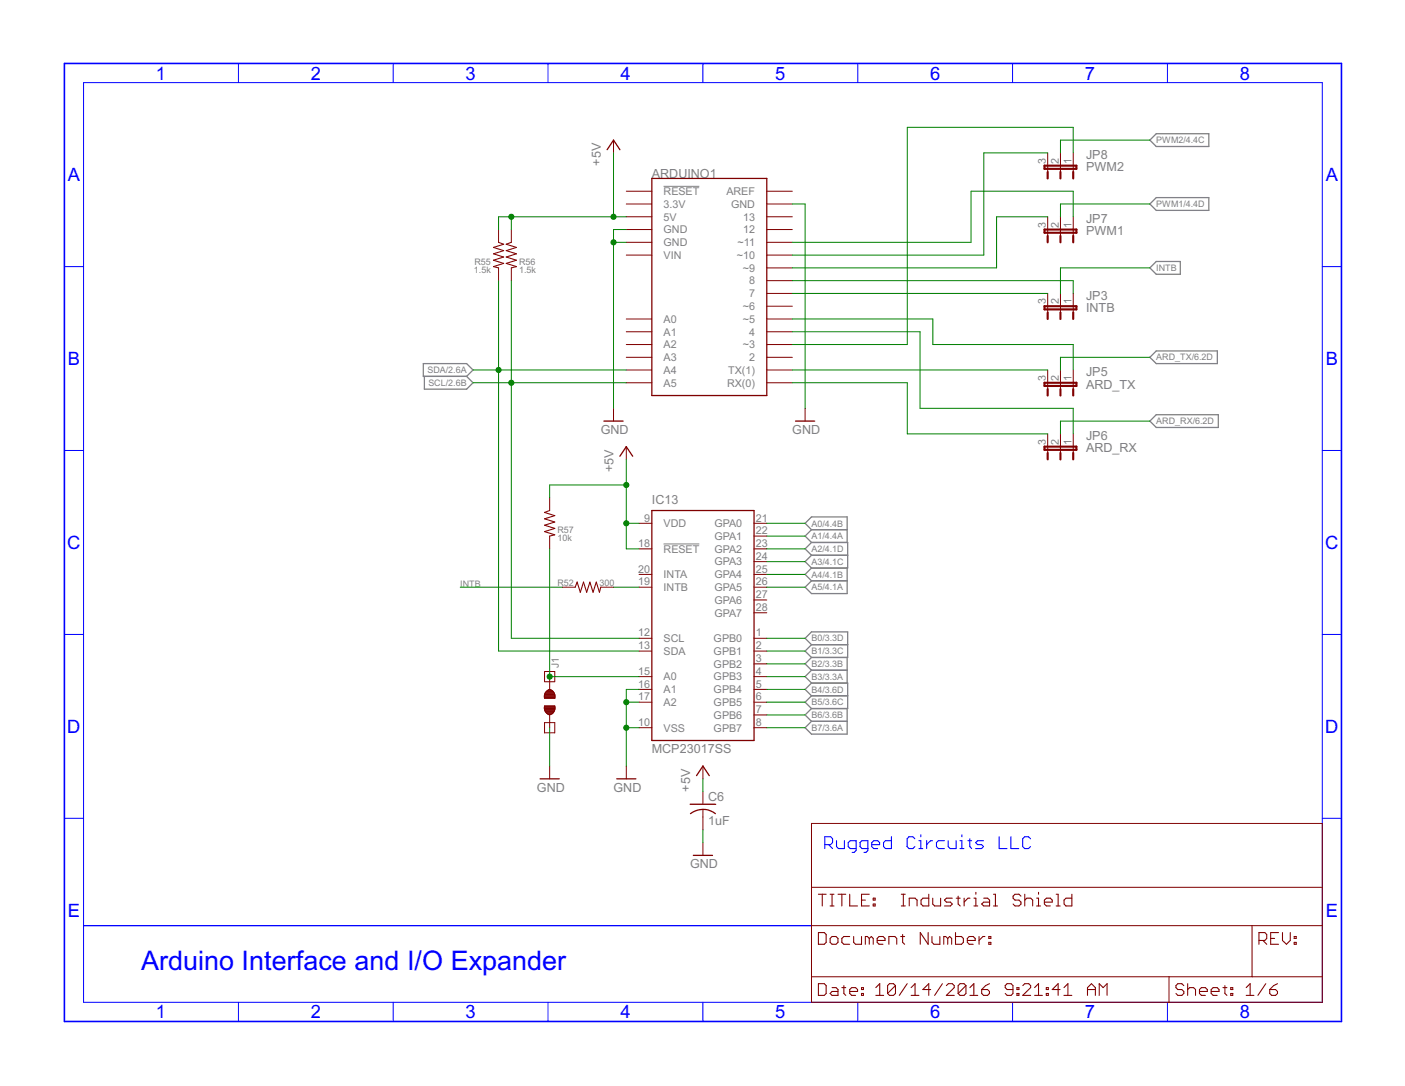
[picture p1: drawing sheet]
<svg xmlns="http://www.w3.org/2000/svg" width="279mm" height="216mm" viewBox="0 0 279 216" stroke-linecap="round" stroke-linejoin="round" font-family="sans-serif">
<path d="M12.8 12.6h254v190.5h-254z" fill="none" stroke="#00f" stroke-width=".32"/>
<g fill="none" stroke="#00f" stroke-width=".2">
<path d="M16.6 16.4h246.4v182.9h-246.4zM47.4 12.6v3.8M78.2 12.6v3.8M109 12.6v3.8M139.8 12.6v3.8M170.6 12.6v3.8M201.4 12.6v3.8M232.2 12.6v3.8M12.8 53h3.8M263 53h3.8M12.8 89.6h3.8M263 89.6h3.8"/>
<path d="M12.8 126.1h3.8M263 126.1h3.8M12.8 162.7h3.8M263 162.7h3.8M47.4 199.3v3.8M78.2 199.3v3.8M109 199.3v3.8M139.8 199.3v3.8M170.6 199.3v3.8M201.4 199.3v3.8M232.2 199.3v3.8"/>
</g>
<g fill="none" stroke="#00f" stroke-width=".21">
<path d="M164 167.9h1.2l.4-.4v-.7l-.4-.5h-1.2v2.4M164.8 167.9l.8 .8M166.3 167.1v1.2l.4 .4h1.2v-1.6M170.2 168.7h-1.1l-.4-.4v-.8l.4-.4h1.1v2l-.3 .4h-.4M172.6 168.7h-1.2l-.4-.4v-.8l.4-.4h1.2v2l-.4 .4h-.4M173.4 167.9h1.5v-.4l-.4-.4h-.7l-.4 .4v.8l.4 .4h.7M177.3 166.3v2.4h-1.2l-.4-.4v-.8l.4-.4h1.2M181.9 166.8l-.4-.5h-.7l-.4 .5v1.5l.4 .4h.7l.4-.4M182.7 168.7h.8M182.7 167.1h.4v1.6M183.1 166v.3M184.3 167.1v1.6"/>
<path d="M185.4 167.1h-.3l-.8 .8M187.8 167.1h-1.2l-.4 .4v.8l.4 .4h1.2M188.6 167.1v1.2l.4 .4h1.1v-1.6M190.9 168.7h.8M190.9 167.1h.4v1.6M191.3 166v.3M192.5 167.1h.7M192.8 166.8v1.5l.4 .4M195.6 167.1h-1.2l-.4 .4 .4 .4h.8l.4 .4-.4 .4h-1.2M198.7 166.3v2.4h1.6M201 166.3v2.4h1.6M204.9 166.8l-.4-.5h-.7l-.4 .5v1.5l.4 .4h.7l.4-.4"/>
</g>
<path d="M16.6 184h144.8" fill="none" stroke="#00f" stroke-width=".25"/>
<path d="M132 37h7.1M132 108.1h7.1" fill="none" stroke="#808080" stroke-width=".2"/>
<g fill="none" stroke="#808080" stroke-width=".25">
<path d="M228.7 27.9l1.2-1.3h10.5v2.5h-10.5zM228.7 53.3l1.2-1.3h4.8v2.5h-4.8zM228.7 40.6l1.2-1.3h10.5v2.5h-10.5zM84.2 72.3h8.6l1.3 1.3-1.3 1.2h-8.6zM84.4 74.8v2.6h8.4l1.3-1.3-1.3-1.3M228.7 71l1.2-1.2h12.2v2.5h-12.2zM228.7 83.7l1.2-1.3h12.4v2.6h-12.4zM161.4 105.3l-1.3-1.3 1.3-1.2h7.1v5M161.4 105.3h7.1M161.4 105.3l-1.3 1.3 1.3 1.2M161.4 107.8h7.2v5.1h-7.2M161.4 107.8l-1.3 1.3 1.3 1.3"/>
<path d="M161.4 110.4h7.2M161.4 110.4l-1.3 1.3 1.3 1.2M161.4 112.9l-1.3 1.3 1.3 1.3M161.4 115.5h7.1M168.5 112.9v5.1h-7.1l-1.3-1.3 1.3-1.2M161.4 138.3l-1.3 1.3 1.3 1.3M161.4 128.2l-1.3-1.3 1.3-1.3h7.2v5.1h-7.2M161.4 135.8h7.2v5.1h-7.2M161.4 128.2h7.2M161.4 128.2l-1.3 1.2 1.3 1.3M161.4 130.7l-1.3 1.3 1.3 1.2M161.4 133.2h7.1"/>
<path d="M161.4 133.2l-1.3 1.3 1.3 1.3M161.4 135.8l-1.3 1.3 1.3 1.2M161.4 138.3h7.2M168.5 130.7v5.1M161.4 140.9l-1.3 1.2 1.3 1.3M161.4 143.4h7.1M168.5 140.9v5h-7.1l-1.3-1.2 1.3-1.3"/>
</g>
<path d="M120.7 29.8l1.3-1.9 1.3 1.9M129.6 35.5h22.9v43.1h-22.9zM120.1 83.7h3.8M123.3 90.7l1.2-1.9 1.3 1.9M158.2 83.7h3.8M129.6 101.5h20.3v45.7h-20.3zM107.4 154.8h3.8M122.6 154.8h3.8M137.2 159.9h5.1M138.5 154.2l1.3-1.9 1.3 1.9M137.3 161.8a4 4 0 0 1 5 0M137.9 170.1h3.8" fill="none" stroke="#800000" stroke-width=".25"/>
<g fill="none" stroke="#800000" stroke-width=".2">
<path d="M122 27.9v2.5M124.5 38h5.1M152.5 38h5.1M208.3 30.4v3.8M210.9 30.4v3.8M213.4 30.4v3.8M99.1 45.6v2.6M99.1 53.3v2.5M101.7 45.6v2.6M101.7 53.3v2.5M124.5 40.6h5.1M124.5 43.1h5.1"/>
<path d="M124.5 45.6h5.1M124.5 48.2h5.1M124.5 50.7h5.1M152.5 40.6h5.1M152.5 43.1h5.1M152.5 45.6h5.1M152.5 48.2h5.1M152.5 50.7h5.1M152.5 53.3h5.1M152.5 55.8h5.1M152.5 58.3h5.1M208.3 43.1v3.8"/>
<path d="M208.3 58.3v3.8M210.9 43.1v3.8M210.9 58.3v3.8M213.4 43.1v3.8M213.4 58.3v3.8M124.5 63.4h5.1M124.5 66h5.1M124.5 68.5h5.1M124.5 71h5.1M124.5 73.6h5.1M124.5 76.1h5.1M152.5 63.4h5.1"/>
<path d="M152.5 66h5.1M152.5 68.5h5.1M152.5 71h5.1M152.5 73.6h5.1M152.5 76.1h5.1M152.5 60.9h5.1M208.3 73.6v3.8M210.9 73.6v3.8M213.4 73.6v3.8M109.3 99v2.5M122 81.2v2.5M124.5 88.8v2.5"/>
<path d="M160.1 81.2v2.5M208.3 86.3v3.8M210.9 86.3v3.8M213.4 86.3v3.8M109.3 106.6v2.5M111.8 116.7h2.6M119.5 116.7h2.5M127.1 109.1h2.5M127.1 114.2h2.5M127.1 116.7h2.5M127.1 104h2.5M149.9 109.1h2.6"/>
<path d="M149.9 114.2h2.6M149.9 116.7h2.6M149.9 104h2.6M149.9 106.6h2.6M149.9 111.7h2.6M149.9 119.3h2.6M108.2 138.6l.1 .2h2l.1-.2M108.2 138.3v.3M108.2 138.5h2.2M108.2 138.4h2.2M108.2 138.3h2.2M108.3 138.7h2.1"/>
<path d="M108.3 138.2h2M108.3 133.5h2v2h-2zM108.3 138.1l-.1 .2M108.3 138.8h2M108.3 138.1h2M108.3 137.9h2M108.4 137.8h1.8M108.5 137.7h1.7M108.5 137.6h1.6M108.6 137.5h1.4M108.8 137.3h1.1M108.9 137.2h.8"/>
<path d="M109.2 137.1h.2M109.3 134.5v2.6M109.3 137.1l.7 .3 .3 .7M109.3 137.1l-.6 .3-.4 .7M110.3 138.1l.1 .2M110.4 138.3v.3M127.1 126.9h2.5M127.1 129.4h2.5M127.1 134.5h2.5M127.1 137.1h2.5M127.1 139.6h2.5M149.9 126.9h2.6"/>
<path d="M149.9 129.4h2.6M149.9 134.5h2.6M149.9 137.1h2.6M149.9 139.6h2.6M149.9 132h2.6M149.9 121.8h2.6M108.2 140.6v.2M108.2 140.8l.1 .3M108.2 140.6l.1-.2h2l.1 .2M108.2 140.8h2.2M108.2 140.7h2.2M108.2 140.6h2.2"/>
<path d="M108.3 140.9h2M108.3 140.5h2M108.3 143.7h2v2h-2zM108.3 141.1l.2 .5M108.3 141.1h2M108.3 141.2h2M108.4 141.3h1.9M108.4 141.4h1.8M108.5 141.6l.4 .3M108.5 141.6h1.6M108.6 141.7h1.4M108.7 141.8h1.2"/>
<path d="M108.9 141.9l.2 .1M108.9 141.9h.8M109.1 142l.2 .1M109.1 142h.4M109.3 142.1v2.6M109.3 152.3v2.5M109.5 142l-.2 .1M109.8 141.9l-.3 .1M110.1 141.6l-.3 .3M110.3 141.1l-.2 .5M110.4 140.6v.2M110.4 140.8l-.1 .3"/>
<path d="M124.5 152.3v2.5M127.1 144.7h2.5M139.8 152.3v2.5M139.8 157.4v2.5M149.9 142.1h2.6M149.9 144.7h2.6M139.8 160.9v4.1M139.8 167.5v2.6M161.4 163.7h101.6v35.6h-101.6zM161.4 176.4h101.6M161.4 184h101.6M161.4 194.2h101.6"/>
<path d="M232.5 194.2v5.1M249 184v10.2"/>
</g>
<g fill="none" stroke="#800000" stroke-width=".21">
<path d="M99.1 48.2l1.1 .4-2.1 .6 2.1 .6-2.1 .7 2.1 .6-2.1 .6 2.1 .7-2.1 .6 1 .3M101.7 48.2l-1 .4 2 .6-2 .6 2 .7-2 .6 2 .6-2 .7 2 .6-1 .3M109.3 101.5l-1 .4 2 .6-2 .6 2 .7-2 .6 2 .7-2 .6 2 .6-1 .3M114.4 116.7l.4-1 .6 2.1 .6-2.1 .7 2.1 .6-2.1 .6 2.1 .7-2.1 .6 2.1 .3-1.1M162.8 177.8h1.5M163.5 177.8v2.3M165.1 177.8h.8M165.5 177.8v2.3M166.6 177.8h1.6M167.4 177.8v2.3M169 177.8v2.3h1.5M171.3 178.9h.8"/>
<path d="M172.9 177.8h-1.6v2.3h1.6M173.7 179.7h.3v.4h-.3zM173.7 178.6h.3v.3h-.3zM179.2 177.8h.8M179.6 177.8v2.3M184.7 177.8v2.3h-1.2l-.3-.4v-.8l.3-.3h1.2M185.5 178.6v1.1l.4 .4h1.1v-1.5M189.4 178.6h-1.2l-.4 .3 .4 .4h.8l.4 .4-.4 .4h-1.2M190.2 178.6h.7M190.5 178.2v1.5l.4 .4M191.7 178.6v1.5M192.9 178.6h-.4l-.8 .7"/>
<path d="M193.7 178.6h.4v1.5M194.1 177.4v.4M195.6 178.6h.8l.4 .3v1.2h-1.2l-.4-.4 .4-.4h1.2M197.6 177.8h.4v2.3M203 178.2l-.4-.4h-.8l-.3 .4v.4l.3 .3h.8l.4 .4v.4l-.4 .4h-.8l-.3-.4M203.8 178.9l.4-.3h.8l.4 .3v1.2M203.8 177.8v2.3M206.1 178.6h.4v1.5M206.5 177.4v.4M207.7 179.3h1.6v-.4l-.4-.3h-.8l-.4 .3v.8l.4 .4h.8M210 177.8h.4v2.3M213.1 177.8v2.3h-1.1l-.4-.4v-.8l.4-.3h1.1"/>
<path d="M162.8 185.4h1.1l.4 .4v1.5l-.4 .4h-1.1zM162.8 195.6h1.1l.4 .3v1.6l-.4 .4h-1.1zM165.1 186.6l.4-.4h.7l.4 .4v.7l-.4 .4h-.7l-.4-.4zM165.1 180.1h.8M165.5 196.3h.7l.4 .4v1.2h-1.1l-.4-.4 .4-.4h1.1M167.4 196.3h.8M167.8 195.9v1.6l.4 .4M169 197.1h1.5v-.4l-.4-.4h-.7l-.4 .4v.8l.4 .4h.7M169 186.2h-1.2l-.4 .4v.7l.4 .4h1.2M169.8 186.2v1.1l.3 .4h1.2v-1.5M171.3 197.5h.4v.4h-.4zM171.3 196.3h.4v.4h-.4z"/>
<path d="M172.9 186.6l-.4-.4h-.4v1.5M172.9 186.6l.4-.4 .4 .4v1.1M172.9 186.6v1.1M174.2 197.9h1.5M174.2 196.3l.7-.7v2.3M174.4 187h1.6v-.4l-.4-.4h-.8l-.4 .4v.7l.4 .4h.8M176.8 187.7v-1.5h1.1l.4 .4v1.1M178.1 195.9v1.6l-.4 .4h-.8l-.4-.4M178.1 195.9l-.4-.3h-.8l-.4 .3v1.6M178.1 195.9l-1.6 1.6M179.1 186.2h.8M179.2 180.1h.8"/>
<path d="M179.5 185.8v1.5l.4 .4M180.4 195.6l-1.6 2.3M180.8 180.1v-1.5h1.2l.4 .3v1.2M181.2 197.9h1.5M181.2 196.3l.8-.7v2.3M184.6 185.4v2.3l-1.6-2.3v2.3M185.1 196.7h-1.6l1.2-1.1v2.3M185.3 186.2v1.1l.4 .4h1.2v-1.5M187.4 195.6l-1.5 2.3M188.2 195.9l.4-.3h.8l.4 .3v.4l-1.6 1.6h1.6M188.5 186.6l-.4-.4h-.4v1.5M188.5 186.6v1.1"/>
<path d="M188.5 186.6l.3-.4 .5 .4v1.1M190 185.4v2.3h1.2l.4-.4v-.7l-.4-.4h-1.2M192.1 195.9v1.6l-.4 .4h-.8l-.4-.4M192.1 195.9l-.4-.3h-.8l-.4 .3v1.6M192.1 195.9l-1.6 1.6M192.4 187h1.5v-.4l-.4-.4h-.8l-.3 .4v.7l.3 .4h.8M192.9 197.9h1.5M192.9 196.3l.8-.7v2.3M193.7 180.1h.7M194.7 186.2v1.5M195.2 196.7h1.2l.4 .4v.4l-.4 .4h-.8l-.4-.4zM195.9 186.2h-.4l-.8 .8"/>
<path d="M196.6 187.3h.4v.4h-.4zM196.6 186.2h.4v.4h-.4zM196.8 195.6l-.8 .3-.8 .8M197.6 180.1h.8M201.4 196.7h-1.1l-.4-.4v-.4l.4-.3h.8l.3 .3v1.6l-.3 .4h-.8l-.4-.4M202.2 197.5h.4v.4h-.4zM202.2 196.3h.4v.4h-.4zM203.4 195.9l.4-.3h.8l.4 .3v.4l-1.6 1.6h1.6M205.7 197.9h1.6M205.7 196.3l.8-.7v2.3M206.1 180.1h.8M208.1 197.5h.4v.4h-.4z"/>
<path d="M208.1 196.3h.4v.4h-.4zM210 180.1h.8M210.8 196.7h-1.5l1.1-1.1v2.3M211.6 197.9h1.5M211.6 196.3l.8-.7v2.3M216.3 196.7h1.5M216.3 197.9v-1.6l.7-.7 .8 .7v1.6M218.6 197.9v-2.3l.8 .7 .8-.7v2.3M235.4 195.9l-.4-.3h-.8l-.4 .3v.4l.4 .4h.8l.4 .4v.4l-.4 .4h-.8l-.4-.4M236.2 196.7l.4-.4h.8l.3 .4v1.2M236.2 195.6v2.3M238.5 197.1h1.6v-.4l-.4-.4h-.8l-.4 .4v.8l.4 .4h.8"/>
<path d="M240.9 197.1h1.5v-.4l-.4-.4h-.7l-.4 .4v.8l.4 .4h.7M243.2 196.3h.8M243.6 195.9v1.6l.4 .4M244.8 197.5h.4v.4h-.4zM244.8 196.3h.4v.4h-.4zM247.8 197.9h1.6M247.8 196.3l.8-.7v2.3M250.4 187h1.1l.4-.4v-.8l-.4-.4h-1.1v2.3M251.1 187l.8 .7M251.7 195.6l-1.6 2.3M252.5 196.7h1.2l.3 .4v.4l-.3 .4h-.8l-.4-.4zM252.7 186.6h.8"/>
<path d="M254 195.6l-.7 .3-.8 .8M254.3 185.4h-1.6v2.3h1.6M255 185.4v1.6l.8 .7 .8-.7v-1.6M257.4 187.3h.4v.4h-.4zM257.4 186.2h.4v.4h-.4z"/>
</g>
<g fill="none" stroke="#800000" stroke-width=".42">
<path d="M207.7 32.9h6.4v.7h-6.4zM208.3 34.2v1.3M210.9 34.2v1.3M213.4 34.2v1.3M207.7 45.6h6.4v.7h-6.4zM208.3 46.9v1.3M210.9 46.9v1.3M213.4 46.9v1.3M207.7 60.9h6.4v.6h-6.4zM207.7 76.1h6.4v.6h-6.4zM208.3 62.1v1.3M208.3 77.4v1.2"/>
<path d="M210.9 62.1v1.3M210.9 77.4v1.2M213.4 62.1v1.3M213.4 77.4v1.2M207.7 88.8h6.4v.6h-6.4zM208.3 90.1v1.2M210.9 90.1v1.2M213.4 90.1v1.2"/>
</g>
<g fill="none" stroke="#008000" stroke-width=".2">
<path d="M122 30.4v12.7M208.3 30.4h-12.7v20.3h-38M213.4 30.4v-5.1h-33v43.2h-22.8M228.7 27.9h-17.8v2.5M99.1 55.8v73.6h28M101.7 43.1v2.5M101.7 55.8v71.1h25.4M122 48.2h2.5M124.5 45.6h-2.5v35.6M124.5 43.1h-25.4v2.5M157.6 40.6h2.5v40.6M157.6 58.3h50.7"/>
<path d="M157.6 55.8h55.8v2.5M208.3 43.1h-10.1v10.2h-40.6M213.4 43.1v-5.1h-20.3v10.2h-35.5M228.7 40.6h-17.8v2.5M228.7 53.3h-17.8v5M94.1 76.1h30.4M94.1 73.6h30.4M157.6 76.1h22.8v10.2h27.9M157.6 73.6h50.7M157.6 63.4h27.9v5.1h27.9v5.1M157.6 66h25.4v15.2h30.4v5.1M228.7 71h-17.8v2.6"/>
<path d="M124.5 91.3v17.8h2.6M124.5 96.4h-15.2v2.6M228.7 83.7h-17.8v2.6M91.5 116.7h20.3M109.3 109.1v25.4h17.8M122 116.7h5.1M124.5 104h2.6M152.5 104h7.6M152.5 109.1h7.6M152.5 116.7h7.6M152.5 106.6h7.6M152.5 111.7h7.6"/>
<path d="M152.5 114.2h7.6M124.5 139.6h2.6M127.1 137.1h-2.6v15.2M152.5 137.1h7.6M152.5 139.6h7.6M152.5 126.9h7.6M152.5 129.4h7.6M152.5 134.5h7.6M152.5 132h7.6M109.3 144.7v7.6M124.5 144.7h2.6M139.8 154.8v2.6"/>
<path d="M152.5 144.7h7.6M152.5 142.1h7.6M139.8 165v2.5"/>
</g>
<g fill="#008000" stroke="#008000" stroke-width=".2">
<circle cx="122" cy="48.2" r=".51"/>
<circle cx="124.5" cy="144.7" r=".51"/>
<circle cx="124.5" cy="139.6" r=".51"/>
<circle cx="122" cy="43.1" r=".51"/>
<circle cx="101.7" cy="43.1" r=".51"/>
<circle cx="124.5" cy="104" r=".51"/>
<circle cx="124.5" cy="96.4" r=".51"/>
<circle cx="101.7" cy="76.1" r=".51"/>
<circle cx="99.1" cy="73.6" r=".51"/>
<circle cx="109.3" cy="134.5" r=".51"/>
</g>
<text font-size="6" fill="#00f" x="28" y="192.9">Arduino Interface and I/O Expander</text>
<g font-size="4.1" fill="#00f">
<text x="31" y="15.8">1</text>
<text x="61.8" y="15.8">2</text>
<text x="92.6" y="15.8">3</text>
<text x="123.4" y="15.8">4</text>
<text x="154.2" y="15.8">5</text>
<text x="185" y="15.8">6</text>
<text x="215.7" y="15.8">7</text>
<text x="246.5" y="15.8">8</text>
<text x="13.5" y="36">A</text>
<text x="263.6" y="36">A</text>
<text x="13.5" y="72.6">B</text>
<text x="263.6" y="72.6">B</text>
<text x="13.4" y="109.1">C</text>
<text x="263.5" y="109.1">C</text>
<text x="13.4" y="145.7">D</text>
<text x="263.5" y="145.7">D</text>
<text x="13.5" y="182.3">E</text>
<text x="263.6" y="182.3">E</text>
<text x="31" y="202.5">1</text>
<text x="61.8" y="202.5">2</text>
<text x="92.6" y="202.5">3</text>
<text x="123.4" y="202.5">4</text>
<text x="154.2" y="202.5">5</text>
<text x="185" y="202.5">6</text>
<text x="215.7" y="202.5">7</text>
<text x="246.5" y="202.5">8</text>
</g>
<g font-size="2.8" fill="#808080">
<text x="119.5" y="32.9" transform="rotate(-90 119.5 32.9)">+5V</text>
<text x="129.6" y="35.5">ARDUINO1</text>
<text x="216" y="34.1">PWM2</text>
<text x="216" y="31.7">JP8</text>
<text x="216" y="46.8">PWM1</text>
<text x="216" y="44.4">JP7</text>
<text x="216" y="59.6">JP3</text>
<text x="216" y="62">INTB</text>
<text x="216" y="77.2">ARD_TX</text>
<text x="216" y="74.8">JP5</text>
<text x="119.5" y="86.3">GND</text>
<text x="157.6" y="86.3">GND</text>
<text x="216" y="89.9">ARD_RX</text>
<text x="216" y="87.5">JP6</text>
<text x="122" y="93.9" transform="rotate(-90 122 93.9)">+5V</text>
<text x="129.6" y="100.2">IC13</text>
<text x="129.6" y="149.7">MCP23017SS</text>
<text x="106.8" y="157.4">GND</text>
<text x="122" y="157.4">GND</text>
<text x="137.2" y="157.4" transform="rotate(-90 137.2 157.4)">+5V</text>
<text x="140.8" y="159.3">C6</text>
<text x="140.8" y="164.1">1uF</text>
<text x="137.2" y="172.6">GND</text>
</g>
<g font-size="2.4" fill="#808080">
<text x="208" y="32.6" transform="rotate(-90 208 32.6)">3</text>
<text x="210.5" y="32.6" transform="rotate(-90 210.5 32.6)">2</text>
<text x="213.1" y="32.6" transform="rotate(-90 213.1 32.6)">1</text>
<text x="132" y="38.8">RESET</text>
<text x="132" y="41.3">3.3V</text>
<text x="144.5" y="38.8">AREF</text>
<text x="145.4" y="41.3">GND</text>
<text x="132" y="43.9">5V</text>
<text x="132" y="46.4">GND</text>
<text x="147.8" y="46.4">12</text>
<text x="147.8" y="43.9">13</text>
<text x="208" y="45.3" transform="rotate(-90 208 45.3)">3</text>
<text x="210.5" y="45.3" transform="rotate(-90 210.5 45.3)">2</text>
<text x="213.1" y="45.3" transform="rotate(-90 213.1 45.3)">1</text>
<text x="132" y="48.9">GND</text>
<text x="132" y="51.5">VIN</text>
<text x="146.5" y="51.5">~10</text>
<text x="146.7" y="48.9">~11</text>
<text x="147.7" y="54">~9</text>
<text x="149" y="56.6">8</text>
<text x="149" y="59.1">7</text>
<text x="132" y="64.2">A0</text>
<text x="147.7" y="61.6">~6</text>
<text x="147.7" y="64.2">~5</text>
<text x="208" y="60.5" transform="rotate(-90 208 60.5)">3</text>
<text x="210.5" y="60.5" transform="rotate(-90 210.5 60.5)">2</text>
<text x="213.1" y="60.5" transform="rotate(-90 213.1 60.5)">1</text>
<text x="132" y="66.7">A1</text>
<text x="132" y="69.2">A2</text>
<text x="132" y="71.8">A3</text>
<text x="147.7" y="69.2">~3</text>
<text x="149" y="66.7">4</text>
<text x="149" y="71.8">2</text>
<text x="132" y="74.3">A4</text>
<text x="132" y="76.9">A5</text>
<text x="144.6" y="76.9">RX(0)</text>
<text x="144.8" y="74.3">TX(1)</text>
<text x="208" y="75.7" transform="rotate(-90 208 75.7)">3</text>
<text x="210.5" y="75.7" transform="rotate(-90 210.5 75.7)">2</text>
<text x="213.1" y="75.7" transform="rotate(-90 213.1 75.7)">1</text>
<text x="208" y="88.4" transform="rotate(-90 208 88.4)">3</text>
<text x="210.5" y="88.4" transform="rotate(-90 210.5 88.4)">2</text>
<text x="213.1" y="88.4" transform="rotate(-90 213.1 88.4)">1</text>
<text x="128.1" y="103.7">9</text>
<text x="132" y="104.8">VDD</text>
<text x="142.1" y="104.8">GPA0</text>
<text x="142.1" y="107.3">GPA1</text>
<text x="150.3" y="103.7">21</text>
<text x="150.3" y="106.2">22</text>
<text x="126.9" y="108.8">18</text>
<text x="126.9" y="113.8">20</text>
<text x="132" y="109.9">RESET</text>
<text x="142.1" y="109.9">GPA2</text>
<text x="142.1" y="112.4">GPA3</text>
<text x="150.3" y="108.8">23</text>
<text x="150.3" y="111.3">24</text>
<text x="150.3" y="113.8">25</text>
<text x="126.9" y="116.4">19</text>
<text x="132" y="115">INTA</text>
<text x="132" y="117.5">INTB</text>
<text x="142.1" y="115">GPA4</text>
<text x="142.1" y="117.5">GPA5</text>
<text x="150.3" y="116.4">26</text>
<text x="150.3" y="118.9">27</text>
<text x="142.1" y="120">GPA6</text>
<text x="142.1" y="122.6">GPA7</text>
<text x="150.3" y="121.5">28</text>
<text x="126.9" y="126.5">12</text>
<text x="126.9" y="129.1">13</text>
<text x="132" y="127.7">SCL</text>
<text x="132" y="130.2">SDA</text>
<text x="141.9" y="127.7">GPB0</text>
<text x="141.9" y="130.2">GPB1</text>
<text x="150.3" y="126.5">1</text>
<text x="150.3" y="129.1">2</text>
<text x="150.3" y="131.6">3</text>
<text x="126.9" y="134.2">15</text>
<text x="126.9" y="136.7">16</text>
<text x="132" y="135.3">A0</text>
<text x="132" y="137.8">A1</text>
<text x="141.9" y="132.7">GPB2</text>
<text x="141.9" y="135.3">GPB3</text>
<text x="141.9" y="137.8">GPB4</text>
<text x="150.3" y="134.2">4</text>
<text x="150.3" y="136.7">5</text>
<text x="126.9" y="139.2">17</text>
<text x="132" y="140.4">A2</text>
<text x="141.9" y="140.4">GPB5</text>
<text x="141.9" y="142.9">GPB6</text>
<text x="150.3" y="139.2">6</text>
<text x="150.3" y="141.8">7</text>
<text x="126.9" y="144.3">10</text>
<text x="132" y="145.4">VSS</text>
<text x="141.9" y="145.4">GPB7</text>
<text x="150.3" y="144.3">8</text>
</g>
<text font-size="2.2" fill="#808080" x="111.1" y="132.8" transform="rotate(-90 111.1 132.8)">J1</text>
<g font-size="2" fill="#808080">
<text x="229.9" y="28.5">PWM2/4.4C</text>
<text x="229.9" y="41.2">PWM1/4.4D</text>
<text x="94.3" y="52.7">R55</text>
<text x="103.2" y="52.7">R56</text>
<text x="229.9" y="53.9">INTB</text>
<text x="94.2" y="54.3">1.5k</text>
<text x="103.2" y="54.3">1.5k</text>
<text x="229.9" y="71.7">ARD_TX/6.2D</text>
<text x="85" y="74.2">SDA/2.6A</text>
<text x="85.2" y="76.7">SCL/2.6B</text>
<text x="229.9" y="84.4">ARD_RX/6.2D</text>
<text x="110.8" y="107.6">10k</text>
<text x="110.8" y="106">R57</text>
<text x="161.4" y="104.7">A0/4.4B</text>
<text x="161.4" y="107.2">A1/4.4A</text>
<text x="161.4" y="109.8">A2/4.1D</text>
<text x="161.4" y="112.3">A3/4.1C</text>
<text x="91.5" y="116.7">INTB</text>
<text x="110.9" y="116.5">R52</text>
<text x="119.2" y="116.5">300</text>
<text x="161.4" y="114.8">A4/4.1B</text>
<text x="161.4" y="117.4">A5/4.1A</text>
<text x="161.4" y="127.5">B0/3.3D</text>
<text x="161.4" y="130.1">B1/3.3C</text>
<text x="161.4" y="132.6">B2/3.3B</text>
<text x="161.4" y="135.1">B3/3.3A</text>
<text x="161.4" y="137.7">B4/3.6D</text>
<text x="161.4" y="140.2">B5/3.6C</text>
<text x="161.4" y="142.8">B6/3.6B</text>
<text x="161.4" y="145.3">B7/3.6A</text>
</g>
</svg>
